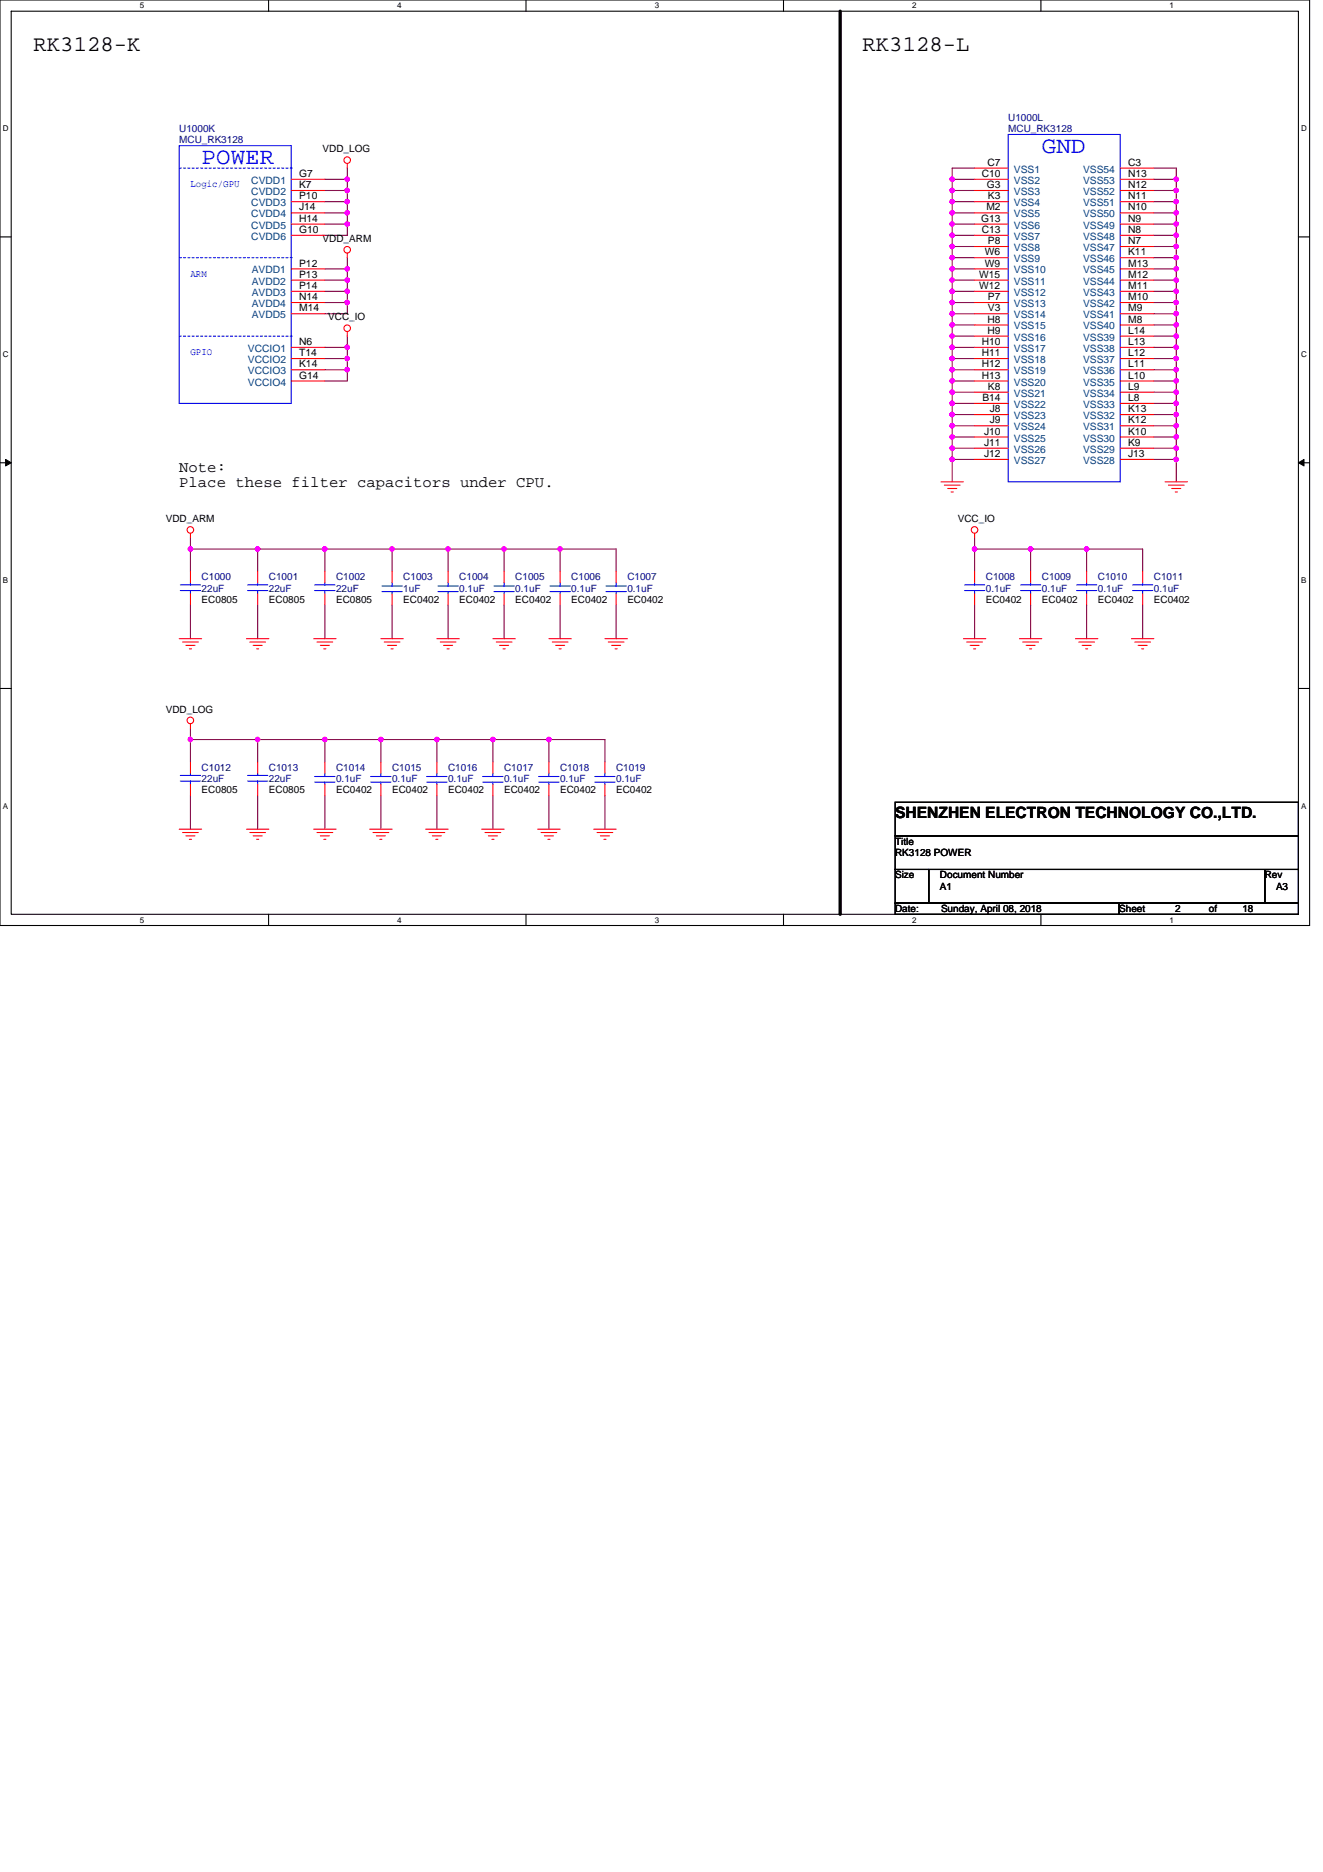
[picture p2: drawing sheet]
<svg xmlns="http://www.w3.org/2000/svg" width="210mm" height="297mm" viewBox="0 0 210 297" stroke-linecap="round" stroke-linejoin="round" font-family="sans-serif">
<path d="M0 0h207.9v146.9h-207.9zM1.8 1.8h204.3v143.3h-204.3z" fill="none" stroke="#000" stroke-width=".17"/>
<g fill="#fff">
<path d="M22.2 .2h.7v1.4h-.7z"/>
<path d="M22.2 145.3h.7v1.4h-.7z"/>
</g>
<path d="M42.6 0v1.8M42.6 145.1v1.8" fill="none" stroke="#000" stroke-width=".17"/>
<g fill="#fff">
<path d="M63.1 .2h.7v1.4h-.7z"/>
<path d="M63.1 145.3h.7v1.4h-.7z"/>
</g>
<path d="M83.5 0v1.8M83.5 145.1v1.8" fill="none" stroke="#000" stroke-width=".17"/>
<g fill="#fff">
<path d="M103.9 .2h.7v1.4h-.7z"/>
<path d="M103.9 145.3h.7v1.4h-.7z"/>
</g>
<path d="M124.4 0v1.8M124.4 145.1v1.8" fill="none" stroke="#000" stroke-width=".17"/>
<g fill="#fff">
<path d="M144.8 .2h.7v1.4h-.7z"/>
<path d="M144.8 145.3h.7v1.4h-.7z"/>
</g>
<path d="M165.2 0v1.8M165.2 145.1v1.8" fill="none" stroke="#000" stroke-width=".17"/>
<g fill="#fff">
<path d="M185.6 .2h.7v1.4h-.7z"/>
<path d="M185.6 145.3h.7v1.4h-.7z"/>
<path d="M.4 19.7h1v1.4h-1z"/>
<path d="M206.5 19.7h.9v1.4h-.9z"/>
<path d="M.4 55.5h1v1.4h-1z"/>
<path d="M206.5 55.5h.9v1.4h-.9z"/>
</g>
<path d="M0 37.6h1.8M206.1 37.6h1.8" fill="none" stroke="#000" stroke-width=".17"/>
<g fill="#fff">
<path d="M.4 91.3h.9v1.5h-.9z"/>
<path d="M206.5 91.3h.9v1.5h-.9z"/>
</g>
<path d="M0 73.4h1.8M206.1 73.4h1.8" fill="none" stroke="#000" stroke-width=".17"/>
<path d="M.9 72.9l.9 .5-.9 .5zM206.1 73.4l.9-.5v1z" fill="#000" stroke="#000" stroke-width=".16"/>
<g fill="#fff">
<path d="M.4 127.1h.9v1.5h-.9z"/>
<path d="M206.5 127.1h.9v1.5h-.9z"/>
</g>
<path d="M0 109.2h1.8M206.1 109.2h1.8M142.1 127.3h64v5.3h-64zM142.1 132.6h64v5.4h-64zM142.1 138h5.3v5.3h-5.3zM147.4 138h53.3v5.3h-53.3zM200.7 138h5.4v5.3h-5.4zM142.1 143.3h35.5v1.8h-35.5zM177.6 143.3h28.5v1.8h-28.5z" fill="none" stroke="#000" stroke-width=".17"/>
<path d="M133.3 1.8v143.3" fill="none" stroke="#000" stroke-width=".53"/>
<g fill="none" stroke="#800040" stroke-width=".17">
<path d="M51.6 32h3.5M51.6 33.8h3.5M51.6 35.6h3.5M51.6 30.2h3.5M51.6 28.4h3.5M55.1 30.2v1.8M55.1 35.6v1.7h-3.5M55.1 32v1.8M55.1 33.8v1.8M55.1 26.7v1.7M55.1 28.4v1.8M151.1 28.4h3.6"/>
<path d="M151.1 30.2h3.6M151.1 32h3.6M151.1 33.8h3.6M151.1 35.6h3.6M151.1 37.3h3.6M151.1 39.1h3.6M151.1 28.4v1.8M151.1 30.2v1.8M151.1 32v1.8M151.1 33.8v1.8M151.1 35.6v1.7M151.1 37.3v1.8"/>
<path d="M151.1 39.1v1.8M154.7 26.7h-3.6v1.7M183.1 26.7h3.6v1.7M183.1 28.4h3.6M183.1 30.2h3.6M183.1 32h3.6M183.1 33.8h3.6M183.1 35.6h3.6M183.1 37.3h3.6M183.1 39.1h3.6M186.7 28.4v1.8M186.7 30.2v1.8"/>
<path d="M186.7 32v1.8M186.7 33.8v1.8M186.7 35.6v1.7M186.7 37.3v1.8M186.7 39.1v1.8M51.6 44.4h3.5M51.6 42.7h3.5M51.6 48h3.5M51.6 46.2h3.5M51.6 55.1h3.5M51.6 56.9h3.5M51.6 58.7h3.5"/>
<path d="M55.1 48v1.8h-3.5M55.1 42.7v1.7M55.1 40.9v1.8M55.1 46.2v1.8M55.1 44.4v1.8M55.1 53.3v1.8M55.1 55.1v1.8M55.1 56.9v1.8M55.1 58.7v1.8h-3.5M151.1 42.7h3.6M151.1 44.4h3.6M151.1 46.2h3.6"/>
<path d="M151.1 53.3h3.6M151.1 55.1h3.6M151.1 40.9v1.8M151.1 42.7v1.7M151.1 44.4v1.8M151.1 46.2v1.8M151.1 51.6v1.7M151.1 53.3v1.8M151.1 55.1v1.8M151.1 40.9h3.6M151.1 48h3.6M151.1 49.8h3.6"/>
<path d="M151.1 51.6h3.6M151.1 56.9h3.6M151.1 58.7h3.6M151.1 48v1.8M151.1 49.8v1.8M151.1 56.9v1.8M151.1 58.7v1.8M183.1 40.9h3.6M183.1 42.7h3.6M183.1 44.4h3.6M183.1 46.2h3.6M183.1 48h3.6"/>
<path d="M183.1 49.8h3.6M183.1 51.6h3.6M183.1 53.3h3.6M183.1 55.1h3.6M183.1 56.9h3.6M183.1 58.7h3.6M186.7 40.9v1.8M186.7 42.7v1.7M186.7 44.4v1.8M186.7 46.2v1.8M186.7 48v1.8M186.7 49.8v1.8"/>
<path d="M186.7 51.6v1.7M186.7 53.3v1.8M186.7 55.1v1.8M186.7 56.9v1.8M186.7 58.7v1.8M151.1 60.5h3.6M151.1 62.2h3.6M151.1 64h3.6M151.1 65.8h3.6M151.1 67.6h3.6M151.1 69.3h3.6M151.1 71.1h3.6"/>
<path d="M151.1 72.9h3.6M151.1 60.5v1.7M151.1 62.2v1.8M151.1 64v1.8M151.1 65.8v1.8M151.1 67.6v1.7M151.1 69.3v1.8M151.1 71.1v1.8M151.1 72.9v3.6M183.1 60.5h3.6M183.1 62.2h3.6M183.1 64h3.6"/>
<path d="M183.1 65.8h3.6M183.1 67.6h3.6M183.1 69.3h3.6M183.1 71.1h3.6M183.1 72.9h3.6M186.7 60.5v1.7M186.7 62.2v1.8M186.7 64v1.8M186.7 65.8v1.8M186.7 67.6v1.7M186.7 69.3v1.8M186.7 71.1v1.8"/>
<path d="M186.7 72.9v3.6M30.2 87.1h10.7M30.2 87.1v3.6M30.2 96v5.3M30.2 85.3v1.8M40.9 96v5.3M40.9 87.1h10.7v3.6M40.9 87.1v3.6M51.6 96v5.3M51.6 87.1h10.6M62.2 87.1h8.9M62.2 87.1v3.6"/>
<path d="M62.2 96v5.3M71.1 87.1h8.9M71.1 96v5.3M71.1 87.1v3.6M80 87.1h8.9M80 96v5.3M80 87.1v3.6M88.9 87.1v3.6M88.9 96v5.3M88.9 87.1h8.9v3.6M97.8 96v5.3M154.7 87.1v3.6"/>
<path d="M154.7 85.3v1.8M154.7 96v5.3M154.7 87.1h8.9M163.6 96v5.3M163.6 87.1v3.6M163.6 87.1h8.9M172.5 96v5.3M172.5 87.1v3.6M172.5 87.1h8.9v3.6M181.4 96v5.3M30.2 117.3h10.7M30.2 115.6v1.7"/>
<path d="M30.2 117.3v3.6M40.9 117.3h10.7M40.9 117.3v3.6M51.6 117.3h8.9M51.6 117.3v3.6M60.5 117.3h17.7M60.5 117.3v3.6M69.3 117.3v3.6M78.2 117.3v3.6M78.2 117.3h8.9M87.1 117.3h8.9v3.6M87.1 117.3v3.6"/>
<path d="M30.2 126.2v5.4M40.9 126.2v5.4M51.6 126.2v5.4M60.5 126.2v5.4M69.3 126.2v5.4M78.2 126.2v5.4M87.1 126.2v5.4M96 126.2v5.4"/>
</g>
<g fill="#f0f" stroke="#f0f" stroke-width=".17">
<circle cx="30.2" cy="117.3" r=".35"/>
<circle cx="55.1" cy="44.4" r=".35"/>
<circle cx="55.1" cy="42.7" r=".35"/>
<circle cx="55.1" cy="48" r=".35"/>
<circle cx="55.1" cy="46.2" r=".35"/>
<circle cx="55.1" cy="32" r=".35"/>
<circle cx="55.1" cy="33.8" r=".35"/>
<circle cx="55.1" cy="35.5" r=".35"/>
<circle cx="55.1" cy="30.2" r=".35"/>
<circle cx="55.1" cy="28.4" r=".35"/>
<circle cx="55.1" cy="55.1" r=".35"/>
<circle cx="55.1" cy="56.9" r=".35"/>
<circle cx="55.1" cy="58.7" r=".35"/>
<circle cx="30.2" cy="87.1" r=".35"/>
<circle cx="151.1" cy="30.2" r=".35"/>
<circle cx="151.1" cy="28.4" r=".35"/>
<circle cx="151.1" cy="33.8" r=".35"/>
<circle cx="151.1" cy="32" r=".35"/>
<circle cx="151.1" cy="35.5" r=".35"/>
<circle cx="151.1" cy="39.1" r=".35"/>
<circle cx="151.1" cy="37.3" r=".35"/>
<circle cx="151.1" cy="40.9" r=".35"/>
<circle cx="151.1" cy="42.7" r=".35"/>
<circle cx="151.1" cy="44.4" r=".35"/>
<circle cx="151.1" cy="48" r=".35"/>
<circle cx="151.1" cy="46.2" r=".35"/>
<circle cx="151.1" cy="49.8" r=".35"/>
<circle cx="151.1" cy="51.5" r=".35"/>
<circle cx="151.1" cy="53.3" r=".35"/>
<circle cx="151.1" cy="56.9" r=".35"/>
<circle cx="151.1" cy="55.1" r=".35"/>
<circle cx="151.1" cy="60.4" r=".35"/>
<circle cx="151.1" cy="58.7" r=".35"/>
<circle cx="151.1" cy="62.2" r=".35"/>
<circle cx="151.1" cy="65.8" r=".35"/>
<circle cx="151.1" cy="64" r=".35"/>
<circle cx="151.1" cy="67.6" r=".35"/>
<circle cx="151.1" cy="69.3" r=".35"/>
<circle cx="151.1" cy="71.1" r=".35"/>
<circle cx="151.1" cy="72.9" r=".35"/>
<circle cx="186.7" cy="28.4" r=".35"/>
<circle cx="186.7" cy="30.2" r=".35"/>
<circle cx="186.7" cy="32" r=".35"/>
<circle cx="186.7" cy="33.8" r=".35"/>
<circle cx="186.7" cy="35.5" r=".35"/>
<circle cx="186.7" cy="39.1" r=".35"/>
<circle cx="186.7" cy="37.3" r=".35"/>
<circle cx="186.7" cy="40.9" r=".35"/>
<circle cx="186.7" cy="42.7" r=".35"/>
<circle cx="186.7" cy="44.4" r=".35"/>
<circle cx="186.7" cy="46.2" r=".35"/>
<circle cx="186.7" cy="48" r=".35"/>
<circle cx="186.7" cy="49.8" r=".35"/>
<circle cx="186.7" cy="51.5" r=".35"/>
<circle cx="186.7" cy="53.3" r=".35"/>
<circle cx="186.7" cy="55.1" r=".35"/>
<circle cx="186.7" cy="56.9" r=".35"/>
<circle cx="186.7" cy="58.7" r=".35"/>
<circle cx="186.7" cy="60.4" r=".35"/>
<circle cx="186.7" cy="62.2" r=".35"/>
<circle cx="186.7" cy="64" r=".35"/>
<circle cx="186.7" cy="65.8" r=".35"/>
<circle cx="186.7" cy="67.6" r=".35"/>
<circle cx="186.7" cy="69.3" r=".35"/>
<circle cx="186.7" cy="71.1" r=".35"/>
<circle cx="186.7" cy="72.9" r=".35"/>
<circle cx="172.5" cy="87.1" r=".35"/>
<circle cx="163.6" cy="87.1" r=".35"/>
<circle cx="154.7" cy="87.1" r=".35"/>
<circle cx="62.2" cy="87.1" r=".35"/>
<circle cx="51.5" cy="87.1" r=".35"/>
<circle cx="80" cy="87.1" r=".35"/>
<circle cx="71.1" cy="87.1" r=".35"/>
<circle cx="88.9" cy="87.1" r=".35"/>
<circle cx="40.9" cy="87.1" r=".35"/>
<circle cx="69.3" cy="117.3" r=".35"/>
<circle cx="60.4" cy="117.3" r=".35"/>
<circle cx="51.5" cy="117.3" r=".35"/>
<circle cx="87.1" cy="117.3" r=".35"/>
<circle cx="78.2" cy="117.3" r=".35"/>
<circle cx="40.9" cy="117.3" r=".35"/>
</g>
<g fill="none" stroke="#f00" stroke-width=".17">
<path d="M46.2 28.4h5.4M46.2 30.2h5.4M46.2 32h5.4M46.2 33.8h5.4M46.2 35.6h5.4M46.2 37.3h5.4M55.1 26v.7M154.7 26.7h5.3M154.7 28.4h5.3M154.7 30.2h5.3M154.7 32h5.3M154.7 33.8h5.3"/>
<path d="M154.7 35.6h5.3M154.7 37.3h5.3M154.7 39.1h5.3M177.8 26.7h5.3M177.8 39.1h5.3M177.8 37.3h5.3M177.8 35.6h5.3M177.8 33.8h5.3M177.8 32h5.3M177.8 30.2h5.3M177.8 28.4h5.3M46.2 42.7h5.4"/>
<path d="M46.2 44.4h5.4M46.2 46.2h5.4M46.2 48h5.4M46.2 49.8h5.4M46.2 55.1h5.4M46.2 56.9h5.4M46.2 58.7h5.4M55.1 40.2v.7M55.1 52.6v.7M154.7 40.9h5.3M154.7 42.7h5.3M154.7 44.4h5.3"/>
<path d="M154.7 46.2h5.3M154.7 48h5.3M154.7 49.8h5.3M154.7 51.6h5.3M154.7 53.3h5.3M154.7 55.1h5.3M154.7 56.9h5.3M154.7 58.7h5.3M177.8 40.9h5.3M177.8 58.7h5.3M177.8 56.9h5.3M177.8 55.1h5.3"/>
<path d="M177.8 53.3h5.3M177.8 51.6h5.3M177.8 49.8h5.3M177.8 48h5.3M177.8 46.2h5.3M177.8 44.4h5.3M177.8 42.7h5.3M46.2 60.5h5.4M149.4 76.5h3.5M149.9 77h2.5M150.4 77.5h1.4M151 78.1h.3"/>
<path d="M154.7 62.2h5.3M154.7 64h5.3M154.7 60.5h5.3M154.7 65.8h5.3M154.7 67.6h5.3M154.7 69.3h5.3M154.7 71.1h5.3M154.7 72.9h5.3M177.8 72.9h5.3M177.8 71.1h5.3M177.8 69.3h5.3M177.8 67.6h5.3"/>
<path d="M177.8 65.8h5.3M177.8 64h5.3M177.8 62.2h5.3M177.8 60.5h5.3M184.9 76.5h3.6M185.4 77h2.5M186 77.5h1.4M186.5 78.1h.4M30.2 90.7v1.8M30.2 94.2v1.8M30.2 84.6v.7M40.9 90.7v1.8"/>
<path d="M40.9 94.2v1.8M51.6 90.7v1.8M51.6 94.2v1.8M62.2 94.2v1.8M62.2 90.7v1.8M71.1 94.2v1.8M71.1 90.7v1.8M80 94.2v1.8M80 90.7v1.8M88.9 94.2v1.8M88.9 90.7v1.8M97.8 94.2v1.8"/>
<path d="M97.8 90.7v1.8M154.7 84.6v.7M154.7 90.7v1.8M154.7 94.2v1.8M163.6 90.7v1.8M163.6 94.2v1.8M172.5 90.7v1.8M172.5 94.2v1.8M181.4 90.7v1.8M181.4 94.2v1.8M28.4 101.3h3.6M29 101.9h2.5"/>
<path d="M29.5 102.4h1.4M30.1 103h.3M30.2 114.9v.7M39.1 101.3h3.6M39.6 101.9h2.5M40.2 102.4h1.4M40.7 103h.4M49.8 101.3h3.5M50.3 101.9h2.5M50.8 102.4h1.5M51.4 103h.3M60.5 101.3h3.5"/>
<path d="M61 101.9h2.5M61.5 102.4h1.4M62.1 103h.3M69.3 101.3h3.6M69.9 101.9h2.5M70.4 102.4h1.4M71 103h.3M78.2 101.3h3.6M78.8 101.9h2.5M79.3 102.4h1.4M79.8 103h.4M87.1 101.3h3.6"/>
<path d="M87.7 101.9h2.4M88.2 102.4h1.4M88.7 103h.4M96 101.3h3.6M96.5 101.9h2.5M97.1 102.4h1.4M97.6 103h.4M152.9 101.3h3.6M153.4 101.9h2.5M154 102.4h1.4M154.5 103h.4M161.8 101.3h3.6"/>
<path d="M162.3 101.9h2.5M162.9 102.4h1.4M163.4 103h.3M170.7 101.3h3.5M171.2 101.9h2.5M171.7 102.4h1.5M172.3 103h.3M179.6 101.3h3.5M180.1 101.9h2.5M180.6 102.4h1.5M181.2 103h.3M28.4 131.6h3.6"/>
<path d="M29 132.1h2.5M29.5 132.6h1.4M30.1 133.2h.3M30.2 120.9v1.8M30.2 124.5v1.7M39.1 131.6h3.6M39.6 132.1h2.5M40.2 132.6h1.4M40.7 133.2h.4M40.9 120.9v1.8M40.9 124.5v1.7M49.8 131.6h3.5"/>
<path d="M50.3 132.1h2.5M50.8 132.6h1.5M51.4 133.2h.3M51.6 124.5v1.7M51.6 120.9v1.8M58.7 131.6h3.5M59.2 132.1h2.5M59.7 132.6h1.5M60.3 133.2h.3M60.5 124.5v1.7M60.5 120.9v1.8M67.6 131.6h3.5"/>
<path d="M68.1 132.1h2.5M68.6 132.6h1.5M69.2 133.2h.3M69.3 124.5v1.7M69.3 120.9v1.8M76.5 131.6h3.5M77 132.1h2.5M77.5 132.6h1.5M78.1 133.2h.3M78.2 124.5v1.7M78.2 120.9v1.8M85.3 131.6h3.6"/>
<path d="M85.9 132.1h2.5M86.4 132.6h1.4M87 133.2h.3M87.1 124.5v1.7M87.1 120.9v1.8M94.2 131.6h3.6M94.8 132.1h2.5M95.3 132.6h1.4M95.8 133.2h.4M96 124.5v1.7M96 120.9v1.8"/>
<circle cx="55.1" cy="39.6" r=".52"/>
<circle cx="55.1" cy="25.4" r=".52"/>
<circle cx="55.1" cy="52.1" r=".52"/>
<circle cx="30.2" cy="84.1" r=".52"/>
<circle cx="154.7" cy="84.1" r=".52"/>
<circle cx="30.2" cy="114.3" r=".52"/>
</g>
<g fill="none" stroke="#00f" stroke-width=".17">
<path d="M28.4 23.1h17.8v40.9h-17.8zM160 21.3h17.8v55.2h-17.8zM28.6 93.7h3.2M28.6 92.8h3.2M30.2 92.5v.3M30.2 93.7v.5M39.3 93.7h3.2M39.3 92.8h3.2M40.9 92.5v.3M40.9 93.7v.5M50 93.7h3.2M50 92.8h3.2"/>
<path d="M51.6 92.5v.3M51.6 93.7v.5M60.6 93h3.2M60.6 93.9h3.2M62.2 93.9v.3M62.2 92.5v.5M69.5 93h3.2M69.5 93.9h3.2M71.1 93.9v.3M71.1 92.5v.5M78.4 93h3.2M78.4 93.9h3.2"/>
<path d="M80 93.9v.3M80 92.5v.5M87.3 93h3.2M87.3 93.9h3.2M88.9 93.9v.3M88.9 92.5v.5M96.2 93h3.2M96.2 93.9h3.2M97.8 93.9v.3M97.8 92.5v.5M153.1 93.7h3.2M153.1 92.8h3.2"/>
<path d="M154.7 92.5v.3M154.7 93.7v.5M162 93.7h3.2M162 92.8h3.2M163.6 92.5v.3M163.6 93.7v.5M170.9 93.7h3.2M170.9 92.8h3.2M172.5 92.5v.3M172.5 93.7v.5M179.7 93.7h3.3M179.7 92.8h3.3"/>
<path d="M181.4 92.5v.3M181.4 93.7v.5M28.6 123.9h3.2M28.6 123h3.2M30.2 122.7v.3M30.2 123.9v.6M39.3 123.9h3.2M39.3 123h3.2M40.9 122.7v.3M40.9 123.9v.6M50 123.2h3.2M50 124.1h3.2"/>
<path d="M51.6 124.1v.4M51.6 122.7v.5M58.8 123.2h3.3M58.8 124.1h3.3M60.5 124.1v.4M60.5 122.7v.5M67.7 123.2h3.3M67.7 124.1h3.3M69.3 124.1v.4M69.3 122.7v.5M76.6 123.2h3.2M76.6 124.1h3.2"/>
<path d="M78.2 124.1v.4M78.2 122.7v.5M85.5 123.2h3.2M85.5 124.1h3.2M87.1 124.1v.4M87.1 122.7v.5M94.4 123.2h3.2M94.4 124.1h3.2M96 124.1v.4M96 122.7v.5"/>
</g>
<path d="M28.4 26.7h17.8M46.2 26.7h.1M28.4 40.9h17.8M28.4 53.3h17.8M46.2 40.9h.1M46.2 53.3h.1" fill="none" stroke="#00f" stroke-width=".17" stroke-dasharray=".3 .3"/>
<g font-size="3.7" fill="#00f">
<text x="32" y="26.1">POWER</text>
<text x="165.4" y="24.3">GND</text>
</g>
<g font-size="3.5">
<text x="5.3" y="8.1">RK3128-K</text>
<text x="136.9" y="8.1">RK3128-L</text>
</g>
<g font-size="2.5">
<text x="28.4" y="74.9">Note:</text>
<text x="28.4" y="77.3">Place these filter capacitors under CPU.</text>
<text x="142.1" y="129.8">SHENZHEN ELECTRON TECHNOLOGY CO.,LTD.</text>
</g>
<g font-size="1.6" fill="#000080">
<text x="28.4" y="21">U1000K</text>
<text x="28.4" y="22.8">MCU_RK3128</text>
<text x="160" y="19.2">U1000L</text>
<text x="160" y="21">MCU_RK3128</text>
<text x="32" y="92.1">C1000</text>
<text x="32" y="93.9">22uF</text>
<text x="42.7" y="92.1">C1001</text>
<text x="42.7" y="93.9">22uF</text>
<text x="53.3" y="92.1">C1002</text>
<text x="53.3" y="93.9">22uF</text>
<text x="64" y="92.1">C1003</text>
<text x="64" y="93.9">1uF</text>
<text x="72.9" y="92.1">C1004</text>
<text x="72.9" y="93.9">0.1uF</text>
<text x="81.8" y="92.1">C1005</text>
<text x="81.8" y="93.9">0.1uF</text>
<text x="90.7" y="92.1">C1006</text>
<text x="90.7" y="93.9">0.1uF</text>
<text x="99.6" y="92.1">C1007</text>
<text x="99.6" y="93.9">0.1uF</text>
<text x="156.5" y="92.1">C1008</text>
<text x="156.5" y="93.9">0.1uF</text>
<text x="165.4" y="92.1">C1009</text>
<text x="165.4" y="93.9">0.1uF</text>
<text x="174.2" y="92.1">C1010</text>
<text x="174.2" y="93.9">0.1uF</text>
<text x="183.1" y="92.1">C1011</text>
<text x="183.1" y="93.9">0.1uF</text>
<text x="32" y="122.3">C1012</text>
<text x="32" y="124.1">22uF</text>
<text x="42.7" y="122.3">C1013</text>
<text x="42.7" y="124.1">22uF</text>
<text x="53.3" y="122.3">C1014</text>
<text x="53.3" y="124.1">0.1uF</text>
<text x="62.2" y="122.3">C1015</text>
<text x="62.2" y="124.1">0.1uF</text>
<text x="71.1" y="122.3">C1016</text>
<text x="71.1" y="124.1">0.1uF</text>
<text x="80" y="122.3">C1017</text>
<text x="80" y="124.1">0.1uF</text>
<text x="88.9" y="122.3">C1018</text>
<text x="88.9" y="124.1">0.1uF</text>
<text x="97.8" y="122.3">C1019</text>
<text x="97.8" y="124.1">0.1uF</text>
</g>
<g font-size="1.6" fill="#00f">
<text x="30.2" y="29.7">Logic/GPU</text>
<text x="30.2" y="43.9">ARM</text>
<text x="30.2" y="56.4">GPIO</text>
</g>
<g font-size="1.6" fill="#004080">
<text x="39.9" y="29.2">CVDD1</text>
<text x="160.9" y="27.4">VSS1</text>
<text x="160.9" y="29.2">VSS2</text>
<text x="171.9" y="27.4">VSS54</text>
<text x="171.9" y="29.2">VSS53</text>
<text x="39.9" y="30.9">CVDD2</text>
<text x="39.9" y="32.7">CVDD3</text>
<text x="39.9" y="34.5">CVDD4</text>
<text x="160.9" y="30.9">VSS3</text>
<text x="160.9" y="32.7">VSS4</text>
<text x="160.9" y="34.5">VSS5</text>
<text x="171.9" y="34.5">VSS50</text>
<text x="171.9" y="32.7">VSS51</text>
<text x="171.9" y="30.9">VSS52</text>
<text x="39.9" y="36.3">CVDD5</text>
<text x="39.9" y="38.1">CVDD6</text>
<text x="160.9" y="36.3">VSS6</text>
<text x="160.9" y="38.1">VSS7</text>
<text x="160.9" y="39.8">VSS8</text>
<text x="160.9" y="41.6">VSS9</text>
<text x="171.9" y="41.6">VSS46</text>
<text x="171.9" y="39.8">VSS47</text>
<text x="171.9" y="38.1">VSS48</text>
<text x="171.9" y="36.3">VSS49</text>
<text x="40" y="43.4">AVDD1</text>
<text x="40" y="45.2">AVDD2</text>
<text x="40" y="46.9">AVDD3</text>
<text x="160.9" y="43.4">VSS10</text>
<text x="160.9" y="45.2">VSS11</text>
<text x="160.9" y="46.9">VSS12</text>
<text x="171.9" y="46.9">VSS43</text>
<text x="171.9" y="45.2">VSS44</text>
<text x="171.9" y="43.4">VSS45</text>
<text x="40" y="48.7">AVDD4</text>
<text x="40" y="50.5">AVDD5</text>
<text x="160.9" y="48.7">VSS13</text>
<text x="160.9" y="50.5">VSS14</text>
<text x="160.9" y="52.3">VSS15</text>
<text x="171.9" y="52.3">VSS40</text>
<text x="171.9" y="50.5">VSS41</text>
<text x="171.9" y="48.7">VSS42</text>
<text x="39.3" y="55.8">VCCIO1</text>
<text x="39.3" y="57.6">VCCIO2</text>
<text x="39.3" y="59.4">VCCIO3</text>
<text x="160.9" y="54.1">VSS16</text>
<text x="160.9" y="55.8">VSS17</text>
<text x="160.9" y="57.6">VSS18</text>
<text x="160.9" y="59.4">VSS19</text>
<text x="171.9" y="59.4">VSS36</text>
<text x="171.9" y="57.6">VSS37</text>
<text x="171.9" y="55.8">VSS38</text>
<text x="171.9" y="54.1">VSS39</text>
<text x="39.3" y="61.2">VCCIO4</text>
<text x="160.9" y="62.9">VSS21</text>
<text x="160.9" y="64.7">VSS22</text>
<text x="160.9" y="61.2">VSS20</text>
<text x="171.9" y="64.7">VSS33</text>
<text x="171.9" y="62.9">VSS34</text>
<text x="171.9" y="61.2">VSS35</text>
<text x="160.9" y="66.5">VSS23</text>
<text x="160.9" y="68.3">VSS24</text>
<text x="160.9" y="70.1">VSS25</text>
<text x="160.9" y="71.8">VSS26</text>
<text x="171.9" y="71.8">VSS29</text>
<text x="171.9" y="70.1">VSS30</text>
<text x="171.9" y="68.3">VSS31</text>
<text x="171.9" y="66.5">VSS32</text>
<text x="160.9" y="73.6">VSS27</text>
<text x="171.9" y="73.6">VSS28</text>
</g>
<g font-size="1.6">
<text x="47.5" y="28.1">G7</text>
<text x="47.5" y="29.8">K7</text>
<text x="51.2" y="24.2">VDD_LOG</text>
<text x="155.8" y="28.1">C10</text>
<text x="156.6" y="29.8">G3</text>
<text x="156.7" y="26.3">C7</text>
<text x="179" y="26.3">C3</text>
<text x="179" y="29.8">N12</text>
<text x="179" y="28.1">N13</text>
<text x="47.5" y="31.6">P10</text>
<text x="47.5" y="33.4">J14</text>
<text x="47.5" y="35.2">H14</text>
<text x="155.7" y="35.2">G13</text>
<text x="156.5" y="33.4">M2</text>
<text x="156.8" y="31.6">K3</text>
<text x="179" y="35.2">N9</text>
<text x="179" y="33.4">N10</text>
<text x="179" y="31.6">N11</text>
<text x="47.5" y="37">G10</text>
<text x="51.2" y="38.4">VDD_ARM</text>
<text x="155.8" y="37">C13</text>
<text x="156.3" y="40.5">W6</text>
<text x="156.8" y="38.7">P8</text>
<text x="179" y="40.5">K11</text>
<text x="179" y="38.7">N7</text>
<text x="179" y="37">N8</text>
<text x="47.5" y="42.3">P12</text>
<text x="47.5" y="44.1">P13</text>
<text x="47.5" y="45.8">P14</text>
<text x="47.5" y="47.6">N14</text>
<text x="155.4" y="44.1">W15</text>
<text x="155.4" y="45.8">W12</text>
<text x="156.3" y="42.3">W9</text>
<text x="156.8" y="47.6">P7</text>
<text x="179" y="47.6">M10</text>
<text x="179" y="45.8">M11</text>
<text x="179" y="44.1">M12</text>
<text x="179" y="42.3">M13</text>
<text x="47.5" y="49.4">M14</text>
<text x="52.1" y="50.8">VCC_IO</text>
<text x="156.7" y="51.2">H8</text>
<text x="156.7" y="53">H9</text>
<text x="156.8" y="49.4">V3</text>
<text x="179" y="53">L14</text>
<text x="179" y="51.2">M8</text>
<text x="179" y="49.4">M9</text>
<text x="47.5" y="54.7">N6</text>
<text x="47.5" y="56.5">T14</text>
<text x="47.5" y="58.3">K14</text>
<text x="155.8" y="54.7">H10</text>
<text x="155.8" y="56.5">H11</text>
<text x="155.8" y="58.3">H12</text>
<text x="179" y="58.3">L11</text>
<text x="179" y="56.5">L12</text>
<text x="179" y="54.7">L13</text>
<text x="47.5" y="60.1">G14</text>
<text x="155.8" y="60.1">H13</text>
<text x="155.9" y="63.6">B14</text>
<text x="156.8" y="61.8">K8</text>
<text x="157.1" y="65.4">J8</text>
<text x="179" y="65.4">K13</text>
<text x="179" y="63.6">L8</text>
<text x="179" y="61.8">L9</text>
<text x="179" y="60.1">L10</text>
<text x="156.2" y="69">J10</text>
<text x="156.2" y="70.7">J11</text>
<text x="157.1" y="67.2">J9</text>
<text x="179" y="70.7">K9</text>
<text x="179" y="69">K10</text>
<text x="179" y="67.2">K12</text>
<text x="156.2" y="72.5">J12</text>
<text x="179" y="72.5">J13</text>
<text x="26.3" y="82.8">VDD_ARM</text>
<text x="152" y="82.8">VCC_IO</text>
<text x="32" y="95.7">EC0805</text>
<text x="42.7" y="95.7">EC0805</text>
<text x="53.3" y="95.7">EC0805</text>
<text x="64" y="95.7">EC0402</text>
<text x="72.9" y="95.7">EC0402</text>
<text x="81.8" y="95.7">EC0402</text>
<text x="90.7" y="95.7">EC0402</text>
<text x="99.6" y="95.7">EC0402</text>
<text x="156.5" y="95.7">EC0402</text>
<text x="165.4" y="95.7">EC0402</text>
<text x="174.2" y="95.7">EC0402</text>
<text x="183.1" y="95.7">EC0402</text>
<text x="26.3" y="113.1">VDD_LOG</text>
<text x="32" y="125.9">EC0805</text>
<text x="42.7" y="125.9">EC0805</text>
<text x="53.3" y="125.9">EC0402</text>
<text x="62.2" y="125.9">EC0402</text>
<text x="71.1" y="125.9">EC0402</text>
<text x="80" y="125.9">EC0402</text>
<text x="88.9" y="125.9">EC0402</text>
<text x="97.8" y="125.9">EC0402</text>
<text x="142.1" y="135.8">RK3128 POWER</text>
<text x="142.1" y="134">Title</text>
<text x="142.1" y="139.4">Size</text>
<text x="149.2" y="139.4">Document Number</text>
<text x="149.2" y="141.2">A1</text>
<text x="200.7" y="139.4">Rev</text>
<text x="202.5" y="141.2">A3</text>
<text x="142.1" y="144.7">Date:</text>
<text x="149.4" y="144.7">Sunday, April 08, 2018</text>
<text x="177.6" y="144.7">Sheet</text>
<text x="186.5" y="144.7">2</text>
<text x="191.9" y="144.7">of</text>
<text x="197.2" y="144.7">18</text>
</g>
<g font-size="1.3">
<text x="22.2" y="1.3">5</text>
<text x="63.1" y="1.3">4</text>
<text x="103.9" y="1.3">3</text>
<text x="144.8" y="1.3">2</text>
<text x="185.6" y="1.3">1</text>
<text x=".4" y="20.8">D</text>
<text x="206.5" y="20.8">D</text>
<text x=".4" y="56.6">C</text>
<text x="206.5" y="56.6">C</text>
<text x=".4" y="92.5">B</text>
<text x="206.5" y="92.5">B</text>
<text x=".4" y="128.3">A</text>
<text x="206.5" y="128.3">A</text>
<text x="22.2" y="146.4">5</text>
<text x="63.1" y="146.4">4</text>
<text x="103.9" y="146.4">3</text>
<text x="144.8" y="146.4">2</text>
<text x="185.6" y="146.4">1</text>
</g>
</svg>
